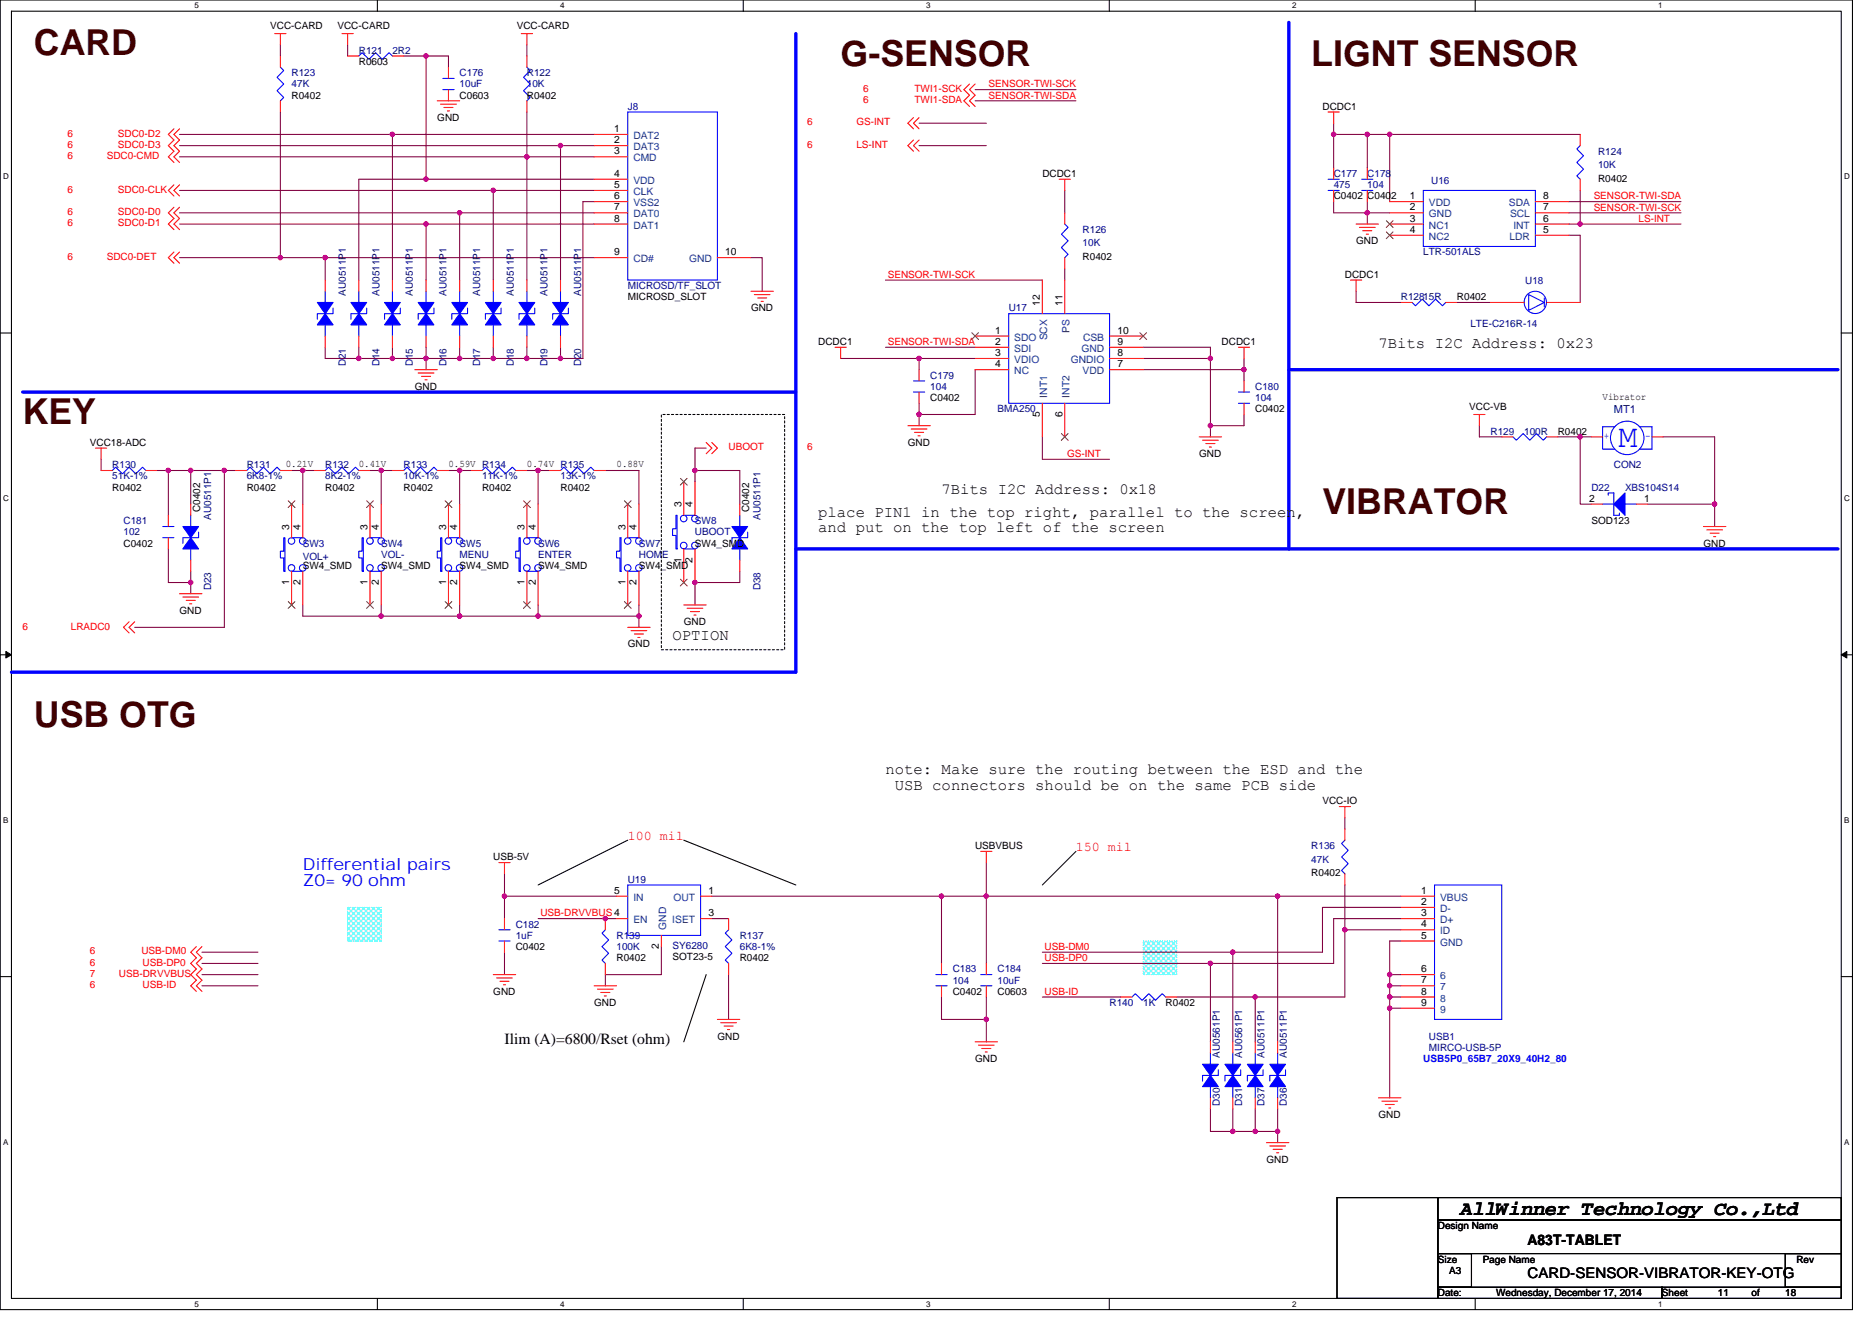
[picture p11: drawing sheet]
<svg xmlns="http://www.w3.org/2000/svg" width="297mm" height="210mm" viewBox="0 0 297 210" stroke-linecap="round" stroke-linejoin="round" font-family="sans-serif">
<path d="M0 0h293.9v207.9h-293.9zM1.8 1.8h290.4v204.3h-290.4z" fill="none" stroke="#000" stroke-width=".17"/>
<g fill="#fff">
<path d="M30.8 .2h.7v1.4h-.7z"/>
<path d="M30.8 206.3h.7v1.4h-.7z"/>
</g>
<path d="M59.9 0v1.8M59.9 206.1v1.8" fill="none" stroke="#000" stroke-width=".17"/>
<g fill="#fff">
<path d="M88.9 .2h.7v1.4h-.7z"/>
<path d="M88.9 206.3h.7v1.4h-.7z"/>
</g>
<path d="M117.9 0v1.8M117.9 206.1v1.8" fill="none" stroke="#000" stroke-width=".17"/>
<g fill="#fff">
<path d="M147 .2h.7v1.4h-.7z"/>
<path d="M147 206.3h.7v1.4h-.7z"/>
</g>
<path d="M176 0v1.8M176 206.1v1.8" fill="none" stroke="#000" stroke-width=".17"/>
<g fill="#fff">
<path d="M205 .2h.7v1.4h-.7z"/>
<path d="M205 206.3h.7v1.4h-.7z"/>
</g>
<path d="M234.1 0v1.8M234.1 206.1v1.8" fill="none" stroke="#000" stroke-width=".17"/>
<g fill="#fff">
<path d="M263.1 .2h.7v1.4h-.7z"/>
<path d="M263.1 206.3h.7v1.4h-.7z"/>
<path d="M.5 27.3h.9v1.4h-.9z"/>
<path d="M292.6 27.3h.9v1.4h-.9z"/>
<path d="M.5 78.4h.9v1.4h-.9z"/>
<path d="M292.6 78.4h.9v1.4h-.9z"/>
</g>
<path d="M0 52.9h1.8M292.2 52.9h1.7" fill="none" stroke="#000" stroke-width=".17"/>
<g fill="#fff">
<path d="M.5 129.5h.8v1.4h-.8z"/>
<path d="M292.6 129.5h.9v1.4h-.9z"/>
</g>
<path d="M0 103.9h1.8M292.2 103.9h1.7" fill="none" stroke="#000" stroke-width=".17"/>
<path d="M.9 103.4l.9 .5-.9 .5zM292.2 103.9l.8-.5v1z" fill="#000" stroke="#000" stroke-width=".16"/>
<g fill="#fff">
<path d="M.5 180.5h.8v1.4h-.8z"/>
<path d="M292.6 180.5h.9v1.4h-.9z"/>
</g>
<g fill="none" stroke="#000" stroke-width=".17">
<path d="M99.6 133.4l-14.2 7.1M108.5 133.4l17.8 7.1M170.7 135.1l-5.3 5.4M0 155h1.8M112.1 154.7l-3.6 10.7M292.2 155h1.7M212.2 190.1h16v16h-16zM228.2 190.1h64v3.5h-64zM228.2 193.6h64v5.4h-64zM228.2 199h5.3v5.3h-5.3zM283.3 199h8.9v5.3h-8.9zM228.2 204.3h35.5v1.8h-35.5z"/>
<path d="M263.7 204.3h28.5v1.8h-28.5z"/>
</g>
<path d="M126.3 5.3v101.4h-124.5M204.5 3.6v83.5M204.5 58.7h87.1M3.6 62.2h122.7M126.3 87.1h165.3" fill="none" stroke="#00f" stroke-width=".53"/>
<path d="M104.9 65.8h19.6v37.3h-19.6z" fill="none" stroke="#000" stroke-width=".17" stroke-dasharray=".3 .3"/>
<g fill="#0ff" stroke="#0ff" stroke-width=".17" stroke-dasharray="0 .3">
<path d="M55.2 144h5.3v5.4h-5.3z" fill-rule="evenodd"/>
<path d="M181.4 149.4h5.3v5.3h-5.3z" fill-rule="evenodd"/>
</g>
<g fill="none" stroke="#800040" stroke-width=".17">
<path d="M44.5 17.8v23.1M44.5 7.1v1.8M55.2 7.1v1.8M64 8.9h3.6M67.6 8.9v19.5M67.6 8.9h3.6v1.8M83.6 7.1v1.8M83.6 17.8v7.1M145.8 19.6h10.7M154.7 14.2h16M154.7 16h16M211.6 19.6v1.7"/>
<path d="M28.5 23.1h60.4v21.3M28.5 24.9h55.1M28.5 30.2h49.8M28.5 33.8h44.4v10.6M28.5 35.6h39.1v8.8M28.5 21.3h33.8v23.1M62.3 21.3h32M67.6 35.6h26.7M67.6 28.4h26.7M67.6 28.4h-10.7v16M72.9 33.8h21.4M78.3 30.2v14.2"/>
<path d="M78.3 30.2h16M83.6 24.9h10.7M83.6 24.9v19.5M88.9 23.1h5.4M94.3 32h-1.8v24.9h-3.6M145.8 23.1h10.7M168.9 30.2v3.6M211.6 21.3h5.4M211.6 32v1.8h5.4M211.6 21.3v5.4M217 33.8v1.8M217 32v1.8"/>
<path d="M217 21.3v5.4M217 33.8h3.5M217 21.3h3.5M220.5 21.3h30.2M220.5 21.3v10.7M249 32h17.7M249 33.8h17.7M249 35.6h1.7M249 37.3h1.7v10.7M250.7 35.6h16M250.7 30.2v5.4M28.5 40.9h16"/>
<path d="M44.5 40.9h7.1v3.5M51.6 40.9h42.7M51.6 55.1v1.8h5.3M56.9 56.9h5.4M56.9 55.1v1.8M62.3 55.1v1.8h5.3M67.6 56.9v1.8M67.6 56.9h5.3M67.6 55.1v1.8M72.9 56.9h5.4M72.9 55.1v1.8M78.3 56.9h5.3"/>
<path d="M78.3 55.1v1.8M83.6 56.9h5.3M83.6 55.1v1.8M88.9 55.1v1.8M119.2 40.9h1.7v5.3M133.4 56.9h12.4M140.5 44.5h24.9M140.5 55.1h14.2M145.8 56.9v1.8M145.8 56.9h8.9M154.7 58.7v7.1h-8.9M168.9 42.7v1.7"/>
<path d="M181.4 55.1h10.7v1.8M181.4 56.9h10.7M181.4 58.7h16M192.1 56.9v10.7M197.4 56.9v1.8M197.4 58.7v1.8M215.2 46.2v1.8h7.1M231.2 48h5.3M16 72.9v1.8M24.9 74.7h1.8M26.7 74.7v7.1M26.7 74.7h3.6"/>
<path d="M30.3 74.7v5.3M30.3 74.7h5.3M35.6 74.7v24.9h-14.2M35.6 74.7h1.8M46.3 74.7h1.7M48 74.7h1.8M48 74.7v5.3M58.7 74.7h1.8M60.5 74.7v5.3M60.5 74.7h1.8M71.2 74.7h1.7M72.9 74.7h1.8"/>
<path d="M72.9 74.7v5.3M83.6 74.7h1.8M85.4 74.7h1.8M85.4 74.7v5.3M96.1 74.7h5.3v5.3M110.3 74.7v1.8M110.3 74.7h7.1v5.3M112.1 71.1h-1.8v3.6M145.8 65.8v1.8M145.8 64v1.8M165.4 69.3v3.6h10.7M192.1 67.6v1.7"/>
<path d="M197.4 65.8v1.8h-5.3M234.7 67.6v1.7h3.6M247.2 69.3h3.5M250.7 69.3h1.8M250.7 69.3v10.7h1.8M263.9 69.3h8.2v10.7M26.7 87.1v5.4h3.6M30.3 92.5v1.7M30.3 90.7v1.8M48 96v1.8h12.5M60.5 97.8h12.4M60.5 96v1.8"/>
<path d="M72.9 97.8h12.5M72.9 96v1.8M85.4 97.8h16M85.4 96v1.8M101.4 96v1.8M101.4 97.8v1.8M117.4 90.7v1.8h-7.1v3.5M261.4 80h10.7v3.6M80 138.7v3.5h17.8M156.5 136.9v5.3M213.4 129.8v1.8M32 151.1h8.9"/>
<path d="M32 152.9h8.9M32 154.7h8.9M32 156.5h8.9M80 151.1v3.6M80 142.2v3.6M85.4 145.8h12.4M104.9 150.2v4.5h-8.8v1.8M112.9 145.8h2.7M112.9 142.2h36.5M115.6 154.7v7.1M149.4 142.2v10.7M149.4 158.2v3.6h7.1"/>
<path d="M149.4 142.2h7.1M156.5 142.2v10.7M156.5 158.2v3.6M156.5 142.2h46.2M165.4 152.9h26.7M165.4 151.1h30.2M165.4 158.2h12.4M186.7 158.2h12.5v7.2M192.1 152.9v12.5M195.6 151.1v14.3M202.7 142.2v23.2M202.7 142.2h19.6"/>
<path d="M213.4 147.6v10.6h-14.2M213.4 140.5v7.1M213.4 147.6h8.9M220.5 154.7h1.8M220.5 156.5h1.8M220.5 158.2h1.8M220.5 154.7v1.8M220.5 158.2v1.8M220.5 156.5v1.7M222.3 149.4h-1.8v5.3M222.3 145.8h-10.7v7.1h-19.5M222.3 144h-12.5v7.1h-14.2"/>
<path d="M156.5 161.8v3.6M192.1 176v3.6h3.5M195.6 176v3.6h3.6M199.2 176v3.6M199.2 179.6h3.5M202.7 179.6v1.8M202.7 176v3.6M220.5 160h1.8M220.5 160v14.2"/>
</g>
<g fill="#f0f" stroke="#f0f" stroke-width=".17">
<circle cx="145.8" cy="56.9" r=".35"/>
<circle cx="197.4" cy="58.7" r=".35"/>
<circle cx="192.1" cy="67.6" r=".35"/>
<circle cx="192.1" cy="56.9" r=".35"/>
<circle cx="145.8" cy="65.8" r=".35"/>
<circle cx="211.6" cy="21.3" r=".35"/>
<circle cx="216.9" cy="21.3" r=".35"/>
<circle cx="216.9" cy="33.8" r=".35"/>
<circle cx="250.7" cy="35.5" r=".35"/>
<circle cx="220.5" cy="21.3" r=".35"/>
<circle cx="272.1" cy="80" r=".35"/>
<circle cx="250.7" cy="69.3" r=".35"/>
<circle cx="60.5" cy="97.8" r=".35"/>
<circle cx="101.4" cy="97.8" r=".35"/>
<circle cx="85.4" cy="97.8" r=".35"/>
<circle cx="72.9" cy="97.8" r=".35"/>
<circle cx="35.6" cy="74.7" r=".35"/>
<circle cx="72.9" cy="74.7" r=".35"/>
<circle cx="85.4" cy="74.7" r=".35"/>
<circle cx="48" cy="74.7" r=".35"/>
<circle cx="60.5" cy="74.7" r=".35"/>
<circle cx="30.3" cy="74.7" r=".35"/>
<circle cx="26.7" cy="74.7" r=".35"/>
<circle cx="30.3" cy="92.4" r=".35"/>
<circle cx="149.4" cy="142.2" r=".35"/>
<circle cx="220.5" cy="154.7" r=".35"/>
<circle cx="220.5" cy="160" r=".35"/>
<circle cx="213.4" cy="147.6" r=".35"/>
<circle cx="156.5" cy="142.2" r=".35"/>
<circle cx="156.5" cy="161.8" r=".35"/>
<circle cx="199.2" cy="158.2" r=".35"/>
<circle cx="192.1" cy="152.9" r=".35"/>
<circle cx="195.6" cy="151.1" r=".35"/>
<circle cx="96" cy="145.8" r=".35"/>
<circle cx="220.5" cy="158.2" r=".35"/>
<circle cx="220.5" cy="156.5" r=".35"/>
<circle cx="80" cy="142.2" r=".35"/>
<circle cx="72.9" cy="33.8" r=".35"/>
<circle cx="67.6" cy="35.5" r=".35"/>
<circle cx="51.6" cy="40.9" r=".35"/>
<circle cx="62.3" cy="21.3" r=".35"/>
<circle cx="78.3" cy="30.2" r=".35"/>
<circle cx="67.6" cy="56.9" r=".35"/>
<circle cx="88.9" cy="56.9" r=".35"/>
<circle cx="88.9" cy="23.1" r=".35"/>
<circle cx="83.6" cy="24.9" r=".35"/>
<circle cx="83.6" cy="56.9" r=".35"/>
<circle cx="78.3" cy="56.9" r=".35"/>
<circle cx="72.9" cy="56.9" r=".35"/>
<circle cx="67.6" cy="8.9" r=".35"/>
<circle cx="67.6" cy="28.4" r=".35"/>
<circle cx="62.3" cy="56.9" r=".35"/>
<circle cx="44.5" cy="40.9" r=".35"/>
<circle cx="56.9" cy="56.9" r=".35"/>
<circle cx="202.7" cy="142.2" r=".35"/>
<circle cx="195.6" cy="179.6" r=".35"/>
<circle cx="199.2" cy="179.6" r=".35"/>
<circle cx="202.7" cy="179.6" r=".35"/>
<circle cx="110.3" cy="74.7" r=".35"/>
<circle cx="110.3" cy="92.4" r=".35"/>
</g>
<g fill="none" stroke="#f00" stroke-width=".17">
<path d="M43.6 5.3h1.8M44.5 5.3v1.8M44.5 8.9v1.8M44.5 16v1.8M54.3 5.3h1.7M55.2 5.3v1.8M55.2 8.9h1.7M62.3 8.9h1.7M69.4 16h3.5M69.9 16.5h2.5M70.4 17.1h1.5M71 17.6h.3"/>
<path d="M71.2 14.2v1.8M71.2 10.7v1.7M82.7 5.3h1.8M83.6 5.3v1.8M83.6 8.9v1.8M83.6 16v1.8M144.9 18.7l-.8 .9 .8 .8M145.8 18.7l-.9 .9 .9 .8M153.8 13.3l-.9 .9 .9 .9-.9 .9 .9 .9M154.7 13.3l-.9 .9 .9 .9-.9 .9 .9 .9M210.7 17.8h1.8M211.6 17.8v1.8"/>
<path d="M27.6 20.4l-.9 .9 .9 .9-.9 .9 .9 .9-.9 .9 .9 .9M27.6 29.3l-.9 .9 .9 .9M27.6 32.9l-.9 .9 .9 .9-.9 .9 .9 .8M28.5 20.4l-.9 .9 .9 .9-.9 .9 .9 .9-.9 .9 .9 .9M28.5 29.3l-.9 .9 .9 .9M28.5 32.9l-.9 .9 .9 .9-.9 .9 .9 .8M94.3 23.1h5.3M94.3 24.9h5.3M94.3 28.4h5.3M94.3 30.2h5.3M94.3 32h5.3M94.3 33.8h5.3"/>
<path d="M94.3 35.6h5.3M94.3 21.3h5.3M144.9 22.2l-.8 .9 .8 .9M145.8 22.2l-.9 .9 .9 .9M168.1 28.4h1.7M168.9 28.4v1.8M168.9 33.8v1.8M211.6 30.2v1.8M211.6 26.7v1.7M215.2 35.6h3.5M215.7 36.1h2.5M216.2 36.6h1.5"/>
<path d="M216.8 37.2h.3M217 30.2v1.8M217 26.7v1.7M220.5 35.6h5.3M220.5 37.3h5.3M220.5 33.8h5.3M220.5 32h5.3M243.6 33.8h5.4M243.6 32h5.4M243.6 35.6h5.4M243.6 37.3h5.4M250.7 28.4v1.8"/>
<path d="M250.7 21.3v1.8M27.6 40l-.9 .9 .9 .9M28.5 40l-.9 .9 .9 .9M51.6 44.4v1.8M51.6 53.3v1.8M56.9 44.4v1.8M56.9 53.3v1.8M62.3 44.4v1.8M62.3 53.3v1.8M65.8 58.7h3.6M66.4 59.2h2.5M66.9 59.7h1.4"/>
<path d="M67.6 44.4v1.8M67.6 53.3v1.8M72.9 44.4v1.8M72.9 53.3v1.8M78.3 44.4v1.8M78.3 53.3v1.8M83.6 44.4v1.8M83.6 53.3v1.8M88.9 44.4v1.8M88.9 53.3v1.8M94.3 40.9h5.3M113.8 40.9h5.4"/>
<path d="M119.2 46.2h3.5M119.7 46.8h2.5M120.2 47.3h1.5M120.8 47.8h.3M132.5 55.1h1.8M133.4 55.1v1.8M145.8 58.7v1.8M154.7 53.3h5.4M154.7 55.1h5.4M154.7 56.9h5.4M154.7 58.7h5.4M165.4 44.4v5.4"/>
<path d="M168.9 44.4v5.4M168.9 40.9v1.8M176.1 58.7h5.3M176.1 56.9h5.3M176.1 55.1h5.3M176.1 53.3h5.3M196.5 55.1h1.8M197.4 55.1v1.8M214.3 44.4h1.8M215.2 44.4v1.8M222.3 48h1.8M229.4 48h1.8"/>
<path d="M236.5 48h5.3M245.4 48h5.3M15.2 71.1h1.7M16 71.1v1.8M16 74.7h1.8M23.2 74.7h1.7M37.4 74.7h1.8M44.5 74.7h1.8M49.8 74.7h1.8M56.9 74.7h1.8M62.3 74.7h1.7M67.4 60.3h.4"/>
<path d="M69.4 74.7h1.8M74.7 74.7h1.8M81.8 74.7h1.8M87.2 74.7h1.7M94.3 74.7h1.8M108.5 76.5v5.3M110.3 76.5v5.3M112.1 70.2l.8 .9-.8 .9M112.9 70.2l.9 .9-.9 .9M144.1 67.6h3.5M144.6 68.1h2.5M145.1 68.6h1.5"/>
<path d="M145.7 69.2h.3M145.8 62.2v1.8M165.4 64v5.3M168.9 64v5.3M190.3 69.3h3.5M190.8 69.9h2.5M191.3 70.4h1.5M191.9 71h.3M197.4 64v1.8M197.4 60.5v1.7M233.8 65.8h1.8M234.7 65.8v1.8"/>
<path d="M238.3 69.3h1.8M245.4 69.3h1.8M252.5 69.3h1.8M262.1 69.3h1.8M20.5 98.7l-.9 .9 .9 .9M21.4 98.7l-.9 .9 .9 .9M26.7 85.3v1.8M26.7 81.8v1.8M28.5 94.2h3.5M29 94.8h2.5M29.5 95.3h1.5M30.1 95.8h.3"/>
<path d="M30.3 80v1.8M30.3 88.9v1.8M46.3 90.7v5.3M46.3 80v5.3M48 80v5.3M48 90.7v5.3M58.7 90.7v5.3M58.7 80v5.3M60.5 80v5.3M60.5 90.7v5.3M71.2 90.7v5.3M71.2 80v5.3"/>
<path d="M72.9 80v5.3M72.9 90.7v5.3M83.6 90.7v5.3M83.6 80v5.3M85.4 80v5.3M85.4 90.7v5.3M99.6 99.6h3.6M99.6 90.7v5.3M99.6 80v5.3M101.4 80v5.3M101.4 90.7v5.3M108.5 96h3.6"/>
<path d="M108.5 87.1v5.4M109 96.5h2.5M109.6 97.1h1.4M110.1 97.6h.3M110.3 87.1v5.4M117.4 80v1.8M117.4 88.9v1.8M252.5 80h1.8M259.6 80h1.8M270.3 83.6h3.6M270.8 84.1h2.5M271.4 84.6h1.4"/>
<path d="M271.9 85.2h.3M100.1 100.1h2.5M100.7 100.6h1.4M101.2 101.2h.4M79.2 136.9h1.7M80 136.9v1.8M155.6 135.1h1.8M156.5 135.1v1.8M212.5 128h1.8M213.4 128v1.8M213.4 138.7v1.8M213.4 131.6v1.7"/>
<path d="M31.2 150.2l-.9 .9 .9 .9-.9 .9 .9 .9-.9 .9 .9 .9-.9 .9 .9 .9M32 150.2l-.8 .9 .8 .9-.8 .9 .8 .9-.8 .9 .8 .9-.8 .9 .8 .9M78.3 154.7h3.5M78.8 155.2h2.5M79.3 155.7h1.5M79.9 156.3h.3M80 149.4v1.7M80 145.8v1.8M94.3 156.5h3.5M94.8 157h2.5M95.3 157.5h1.5M95.9 158.1h.3"/>
<path d="M96.1 152.9v1.8M96.1 145.8v1.8M97.8 145.8h1.8M97.8 142.2h1.8M104.9 148.5v1.7M111.2 145.8h1.7M111.2 142.2h1.7M115.6 152.9v1.8M115.6 145.8v1.8M149.4 156.5v1.7M149.4 152.9v1.8M156.5 156.5v1.7"/>
<path d="M156.5 152.9v1.8M177.8 158.2h1.8M185 158.2h1.7M222.3 142.2h5.3M222.3 144h5.3M222.3 145.8h5.3M222.3 147.6h5.3M222.3 149.4h5.3M222.3 154.7h5.3M222.3 156.5h5.3M222.3 158.2h5.3M113.8 161.8h3.6"/>
<path d="M114.4 162.3h2.5M114.9 162.9h1.4M115.4 163.4h.4M154.7 165.4h3.6M155.3 165.9h2.5M155.8 166.4h1.4M156.3 167h.4M192.1 165.4v1.7M192.1 174.2v1.8M195.6 165.4v1.7M195.6 174.2v1.8M199.2 165.4v1.7"/>
<path d="M199.2 174.2v1.8M202.7 165.4v1.7M202.7 174.2v1.8M218.7 174.2h3.6M219.3 174.8h2.5M219.8 175.3h1.4M220.3 175.9h.4M222.3 160h5.3M201 181.4h3.5M201.5 181.9h2.5M202 182.4h1.5M202.6 183h.3"/>
</g>
<g fill="none" stroke="#00f" stroke-width=".17">
<path d="M44.5 10.7l.5 .5-1 1.1 1 1-1 1.1 1 1.1-.5 .5M56.9 8.9l.6-.5 1 1 1.1-1 1.1 1 1-1 .6 .5M70.3 14.2h1.7M70.3 12.4h1.7M83.6 10.7l.5 .5-1 1.1 1 1-1 1.1 1 1.1-.5 .5M99.6 17.8h14.2v26.6h-14.2zM168.9 35.6l.6 .5-1.1 1.1 1.1 1-1.1 1.1 1.1 1.1-.6 .5M210.7 30.2h1.8M210.7 28.4h1.8M216.1 30.2h1.7M216.1 28.4h1.7M225.8 30.2h17.8v8.9h-17.8z"/>
<path d="M250.7 23.1l-.5 .5 1.1 1.1-1.1 1.1 1.1 1-1.1 1.1 .5 .5M51.6 46.2v1.8M51.6 51.6v1.7M52.8 48.9v.9h-2.4v.9M56.9 46.2v1.8M56.9 51.6v1.7M58.2 48.9v.9h-2.5v.9M62.3 46.2v1.8M62.3 51.6v1.7M63.5 48.9v.9h-2.5v.9M67.6 46.2v1.8M67.6 51.6v1.7"/>
<path d="M68.9 48.9v.9h-2.5v.9M72.9 46.2v1.8M72.9 51.6v1.7M74.2 48.9v.9h-2.5v.9M78.3 46.2v1.8M78.3 51.6v1.7M79.5 48.9v.9h-2.5v.9M83.6 46.2v1.8M83.6 51.6v1.7M84.9 48.9v.9h-2.5v.9M88.9 46.2v1.8M88.9 51.6v1.7"/>
<path d="M90.2 48.9v.9h-2.5v.9M160.1 49.8h16v14.2h-16zM224.1 48l.5 .5 1.1-1 1 1 1.1-1 1.1 1 .5-.5M242.6 46.8l2.4 1.2-2.4 1.3zM245 47.3v1.4M17.8 74.7l.5-.6 1.1 1.1 1.1-1.1 1 1.1 1.1-1.1 .6 .6M39.2 74.7l.5-.6 1.1 1.1 1-1.1 1.1 1.1 1.1-1.1 .5 .6M51.6 74.7l.5-.6 1.1 1.1 1.1-1.1 1 1.1 1.1-1.1 .5 .6M64 74.7l.6-.6 1.1 1.1 1-1.1 1.1 1.1 1.1-1.1 .5 .6M76.5 74.7l.5-.6 1.1 1.1 1.1-1.1 1 1.1 1.1-1.1 .5 .6M88.9 74.7l.6-.6 1 1.1 1.1-1.1 1.1 1.1 1-1.1 .6 .6M144.9 62.2h1.8"/>
<path d="M144.9 60.5h1.8M196.5 64h1.8M196.5 62.2h1.8M240.1 69.3l.5 .6 1.1-1.1 1 1.1 1.1-1.1 1.1 1.1 .5-.6M255.2 78.6v-.4h.9v3.6h.9v-.4M256.2 67.7h-1.9v3.6h1.9M260.2 67.7h1.9v3.6h-1.9M25.8 85.3h1.8M25.8 83.6h1.8M30.3 81.8v1.8M30.3 87.1v1.8M31.5 84.5v.8h-2.5v.9"/>
<path d="M45 85.3h.2v5.4h-.2v-2.2h-.5v-1h.5zM46.3 90.7h1.7M46.3 85.3h1.7M57.5 85.3h.2v5.4h-.2v-2.2h-.6v-1h.6zM58.7 90.7h1.8M58.7 85.3h1.8M69.9 85.3h.2v5.4h-.2v-2.2h-.5v-1h.5zM71.2 90.7h1.7M71.2 85.3h1.7M82.4 85.3h.1v5.4h-.1v-2.2h-.6v-1h.6zM83.6 90.7h1.8M83.6 85.3h1.8"/>
<path d="M98.4 85.3h.1v5.4h-.1v-2.2h-.6v-1h.6zM99.6 90.7h1.8M99.6 85.3h1.8M107.2 81.8h.2v5.3h-.2v-2.1h-.5v-1.1h.5zM108.5 87.1h1.8M108.5 81.8h1.8M117.4 81.8v1.8M117.4 87.1v1.8M118.6 84.5v.8h-2.5v.9M254.3 80h1.8M257.8 80h1.8M213.4 133.3l-.5 .6 1 1.1-1 1 1 1.1-1 1.1 .5 .5"/>
<path d="M79.2 149.4h1.7M79.2 147.6h1.7M96.1 147.6l-.6 .5 1.1 1.1-1.1 1 1.1 1.1-1.1 1.1 .6 .5M99.6 140.5h11.6v8h-11.6zM115.6 147.6l-.5 .5 1 1.1-1 1 1 1.1-1 1.1 .5 .5M148.5 156.5h1.8M148.5 154.7h1.8M155.6 156.5h1.8M155.6 154.7h1.8M179.6 158.2l.5-.5 1.1 1.1 1.1-1.1 1 1.1 1.1-1.1 .6 .5M227.6 140.5h10.7v21.3h-10.7zM192.1 167.1v1.8"/>
<path d="M192.1 172.5v1.7M193.3 169.8v.9h-2.5v.9M195.6 167.1v1.8M195.6 172.5v1.7M196.9 169.8v.9h-2.5v.9M199.2 167.1v1.8M199.2 172.5v1.7M200.4 169.8v.9h-2.5v.9M202.7 167.1v1.8M202.7 172.5v1.7M204 169.8v.9h-2.5v.9"/>
<circle cx="243.6" cy="48" r="1.77"/>
<circle cx="258.2" cy="69.5" r="2.66"/>
<circle cx="46.3" cy="90.1" r=".52"/>
<circle cx="46.3" cy="85.9" r=".52"/>
<circle cx="48" cy="90.1" r=".52"/>
<circle cx="48" cy="85.9" r=".52"/>
<circle cx="58.7" cy="85.9" r=".52"/>
<circle cx="58.7" cy="90.1" r=".52"/>
<circle cx="60.5" cy="90.1" r=".52"/>
<circle cx="60.5" cy="85.9" r=".52"/>
<circle cx="71.1" cy="90.1" r=".52"/>
<circle cx="71.1" cy="85.9" r=".52"/>
<circle cx="72.9" cy="90.1" r=".52"/>
<circle cx="72.9" cy="85.9" r=".52"/>
<circle cx="83.6" cy="85.9" r=".52"/>
<circle cx="83.6" cy="90.1" r=".52"/>
<circle cx="85.4" cy="85.9" r=".52"/>
<circle cx="85.4" cy="90.1" r=".52"/>
<circle cx="99.6" cy="85.9" r=".52"/>
<circle cx="99.6" cy="90.1" r=".52"/>
<circle cx="101.4" cy="85.9" r=".52"/>
<circle cx="101.4" cy="90.1" r=".52"/>
<circle cx="108.5" cy="86.6" r=".52"/>
<circle cx="108.5" cy="82.3" r=".52"/>
<circle cx="110.3" cy="86.6" r=".52"/>
<circle cx="110.3" cy="82.3" r=".52"/>
</g>
<g fill="#00f" stroke="#00f" stroke-width=".17">
<path d="M87.7 48h2.5l-1.3 1.8z" fill-rule="evenodd"/>
<path d="M88.9 49.8l1.3 1.8h-2.5z" fill-rule="evenodd"/>
<path d="M50.4 48h2.4l-1.2 1.8z" fill-rule="evenodd"/>
<path d="M51.6 49.8l1.2 1.8h-2.4z" fill-rule="evenodd"/>
<path d="M201.5 168.9h2.5l-1.3 1.8z" fill-rule="evenodd"/>
<path d="M202.7 170.7l1.3 1.8h-2.5z" fill-rule="evenodd"/>
<path d="M77 48h2.5l-1.2 1.8z" fill-rule="evenodd"/>
<path d="M78.3 49.8l1.2 1.8h-2.5z" fill-rule="evenodd"/>
<path d="M116.1 83.6h2.5l-1.2 1.7z" fill-rule="evenodd"/>
<path d="M117.4 85.3l1.2 1.8h-2.5z" fill-rule="evenodd"/>
<path d="M71.7 48h2.5l-1.3 1.8z" fill-rule="evenodd"/>
<path d="M72.9 49.8l1.3 1.8h-2.5z" fill-rule="evenodd"/>
<path d="M82.4 48h2.5l-1.3 1.8z" fill-rule="evenodd"/>
<path d="M83.6 49.8l1.3 1.8h-2.5z" fill-rule="evenodd"/>
<path d="M190.8 168.9h2.5l-1.2 1.8z" fill-rule="evenodd"/>
<path d="M192.1 170.7l1.2 1.8h-2.5z" fill-rule="evenodd"/>
<path d="M66.4 48h2.5l-1.3 1.8z" fill-rule="evenodd"/>
<path d="M67.6 49.8l1.3 1.8h-2.5z" fill-rule="evenodd"/>
<path d="M194.4 168.9h2.5l-1.3 1.8z" fill-rule="evenodd"/>
<path d="M195.6 170.7l1.3 1.8h-2.5z" fill-rule="evenodd"/>
<path d="M61 48h2.5l-1.2 1.8z" fill-rule="evenodd"/>
<path d="M62.3 49.8l1.2 1.8h-2.5z" fill-rule="evenodd"/>
<path d="M197.9 168.9h2.5l-1.2 1.8z" fill-rule="evenodd"/>
<path d="M199.2 170.7l1.2 1.8h-2.5z" fill-rule="evenodd"/>
<path d="M257.8 78.2v3.6l-1.7-1.8z" fill-rule="evenodd"/>
<path d="M55.7 48h2.5l-1.3 1.8z" fill-rule="evenodd"/>
<path d="M56.9 49.8l1.3 1.8h-2.5z" fill-rule="evenodd"/>
<path d="M29 83.6h2.5l-1.2 1.7z" fill-rule="evenodd"/>
<path d="M30.3 85.3l1.2 1.8h-2.5z" fill-rule="evenodd"/>
</g>
<g fill="none" stroke="#804000" stroke-width=".16">
<path d="M220 35l1.1 1.1M220 36.8l1.1 1.1M221 35l-1 1.1M221 36.8l-1 1.1M154.2 52.8l1.1 1.1M155.3 52.8l-1.1 1.1M180.9 52.8l1 1.1M181.9 52.8l-1.1 1.1M45.7 79.5l1.1 1.1M46.8 79.5l-1.1 1.1M58.2 79.5l1.1 1.1M59.2 79.5l-1 1.1"/>
<path d="M70.6 79.5l1.1 1.1M71.7 79.5l-1.1 1.1M83.1 79.5l1.1 1.1M84.1 79.5l-1 1.1M99.1 79.5l1.1 1.1M100.1 79.5l-1 1.1M108 75.9l1 1.1M109 75.9l-1.1 1.1M168.4 68.8l1.1 1.1M169.5 68.8l-1.1 1.1M45.7 95.5l1.1 1.1M46.8 95.5l-1.1 1.1"/>
<path d="M58.2 95.5l1.1 1.1M59.2 95.5l-1 1.1M70.6 95.5l1.1 1.1M71.7 95.5l-1.1 1.1M83.1 95.5l1.1 1.1M84.1 95.5l-1 1.1M99.1 95.5l1.1 1.1M100.1 95.5l-1 1.1M108 91.9l1 1.1M109 91.9l-1.1 1.1"/>
</g>
<g font-size="5.7" fill="#400000">
<text x="5.4" y="8.7">CARD</text>
<text x="133.4" y="10.5">G-SENSOR</text>
<text x="208.1" y="10.5">LIGNT SENSOR</text>
<text x="3.6" y="67.4">KEY</text>
<text x="209.8" y="81.6">VIBRATOR</text>
<text x="5.4" y="115.4">USB OTG</text>
</g>
<text font-size="5.1" fill="#00f" x="256.8" y="71">M</text>
<text font-size="3.2" x="231.7" y="192.8">AllWinner Technology Co.,Ltd</text>
<g font-size="2.6" fill="#00f">
<text x="48" y="138">Differential pairs</text>
<text x="48" y="140.7">Z0= 90 ohm</text>
</g>
<g font-size="2.5">
<text x="218.7" y="55.3">7Bits I2C Address: 0x23</text>
<text x="129.8" y="82">place PIN1 in the top right, parallel to the screen,</text>
<text x="149.4" y="78.4">7Bits I2C Address: 0x18</text>
<text x="129.8" y="84.5">and put on the top left of the screen</text>
<text x="106.7" y="101.5">OPTION</text>
<text x="140.5" y="122.9">note: Make sure the routing between the ESD and the</text>
<text x="142" y="125.3">USB connectors should be on the same PCB side</text>
<text x="80" y="165.8">Ilim (A)=6800/Rset (ohm)</text>
</g>
<g font-size="2.3">
<text x="242.4" y="197.5">A83T-TABLET</text>
<text x="242.4" y="202.8">CARD-SENSOR-VIBRATOR-KEY-OTG</text>
</g>
<g font-size="2.1" fill="#f00">
<text x="99.6" y="133.3">100 mil</text>
<text x="170.7" y="135">150 mil</text>
</g>
<text font-size="1.8" fill="#000080" x="256.1" y="65.6">MT1</text>
<g font-size="1.6">
<text x="42.9" y="4.6">VCC-CARD</text>
<text x="53.5" y="4.6">VCC-CARD</text>
<text x="82" y="4.6">VCC-CARD</text>
<text x="56.9" y="10.3">R0603</text>
<text x="46.3" y="15.6">R0402</text>
<text x="72.9" y="15.6">C0603</text>
<text x="83.6" y="15.6">R0402</text>
<text x="209.8" y="17.4">DCDC1</text>
<text x="69.4" y="19.2">GND</text>
<text x="97.5" y="22.7">2</text>
<text x="97.5" y="21">1</text>
<text x="97.5" y="24.5">3</text>
<text x="97.5" y="28.1">4</text>
<text x="97.5" y="29.8">5</text>
<text x="165.4" y="28.1">DCDC1</text>
<text x="253.6" y="28.8">R0402</text>
<text x="97.5" y="31.6">6</text>
<text x="97.5" y="33.4">7</text>
<text x="97.5" y="35.2">8</text>
<text x="211.6" y="31.6">C0402 C0402</text>
<text x="223.7" y="35.2">3</text>
<text x="223.7" y="33.4">2</text>
<text x="223.7" y="31.6">1</text>
<text x="244.9" y="35.2">6</text>
<text x="244.9" y="33.4">7</text>
<text x="244.9" y="31.6">8</text>
<text x="97.5" y="40.5">9</text>
<text x="115.1" y="40.5">10</text>
<text x="171.8" y="41.3">R0402</text>
<text x="215.2" y="38.8">GND</text>
<text x="223.7" y="37">4</text>
<text x="244.9" y="37">5</text>
<text x="99.6" y="47.6">MICROSD_SLOT</text>
<text x="213.4" y="44.1">DCDC1</text>
<text x="231.2" y="47.6">R0402</text>
<text x="119.2" y="49.4">GND</text>
<text x="157.9" y="53">1</text>
<text x="165" y="48.5" transform="rotate(-90 165 48.5)">12</text>
<text x="168.6" y="48.5" transform="rotate(-90 168.6 48.5)">11</text>
<text x="177.3" y="53">10</text>
<text x="129.8" y="54.8">DCDC1</text>
<text x="157.9" y="54.7">2</text>
<text x="157.9" y="56.5">3</text>
<text x="157.9" y="58.3">4</text>
<text x="177.3" y="54.7">9</text>
<text x="177.3" y="56.5">8</text>
<text x="177.3" y="58.3">7</text>
<text x="193.8" y="54.8">DCDC1</text>
<text x="65.8" y="61.9">GND</text>
<text x="147.6" y="63.6">C0402</text>
<text x="199.2" y="65.4">C0402</text>
<text x="233.1" y="65.1">VCC-VB</text>
<text x="254.3" y="63.5">Vibrator</text>
<text x="14.3" y="70.8">VCC18-ADC</text>
<text x="144.1" y="70.8">GND</text>
<text x="165" y="66.2" transform="rotate(-90 165 66.2)">5</text>
<text x="168.6" y="66.2" transform="rotate(-90 168.6 66.2)">6</text>
<text x="247.2" y="69">R0402</text>
<text x="17.8" y="77.9">R0402</text>
<text x="39.2" y="77.9">R0402</text>
<text x="45.4" y="74.1">0.21V</text>
<text x="51.6" y="77.9">R0402</text>
<text x="56.9" y="74.1">0.41V</text>
<text x="64" y="77.9">R0402</text>
<text x="71.2" y="74.1">0.59V R134</text>
<text x="76.5" y="77.9">R0402</text>
<text x="83.6" y="74.1">0.74V R135</text>
<text x="88.9" y="77.9">R0402</text>
<text x="97.8" y="74.1">0.88V</text>
<text x="190.3" y="72.5">GND</text>
<text x="31.7" y="81.3" transform="rotate(-90 31.7 81.3)">C0402</text>
<text x="108.1" y="80.5" transform="rotate(-90 108.1 80.5)">3</text>
<text x="109.9" y="80.5" transform="rotate(-90 109.9 80.5)">4</text>
<text x="118.9" y="81.3" transform="rotate(-90 118.9 81.3)">C0402</text>
<text x="252.2" y="79.6">2</text>
<text x="252.5" y="83.2">SOD123</text>
<text x="260.9" y="79.6">1</text>
<text x="19.6" y="86.8">C0402</text>
<text x="45.9" y="84.1" transform="rotate(-90 45.9 84.1)">3</text>
<text x="47.7" y="84.1" transform="rotate(-90 47.7 84.1)">4</text>
<text x="58.3" y="84.1" transform="rotate(-90 58.3 84.1)">3</text>
<text x="60.1" y="84.1" transform="rotate(-90 60.1 84.1)">4</text>
<text x="70.8" y="84.1" transform="rotate(-90 70.8 84.1)">3</text>
<text x="72.6" y="84.1" transform="rotate(-90 72.6 84.1)">4</text>
<text x="83.2" y="84.1" transform="rotate(-90 83.2 84.1)">3</text>
<text x="85" y="84.1" transform="rotate(-90 85 84.1)">4</text>
<text x="99.2" y="84.1" transform="rotate(-90 99.2 84.1)">3</text>
<text x="101" y="84.1" transform="rotate(-90 101 84.1)">4</text>
<text x="108.1" y="89.3" transform="rotate(-90 108.1 89.3)">1</text>
<text x="109.9" y="89.3" transform="rotate(-90 109.9 89.3)">2</text>
<text x="110.3" y="86.8">SW4_SMD</text>
<text x="270.3" y="86.8">GND</text>
<text x="45.9" y="92.8" transform="rotate(-90 45.9 92.8)">1</text>
<text x="47.7" y="92.8" transform="rotate(-90 47.7 92.8)">2</text>
<text x="48" y="90.3">SW4_SMD</text>
<text x="58.3" y="92.8" transform="rotate(-90 58.3 92.8)">1</text>
<text x="60.1" y="92.8" transform="rotate(-90 60.1 92.8)">2</text>
<text x="60.5" y="90.3">SW4_SMD</text>
<text x="70.8" y="92.8" transform="rotate(-90 70.8 92.8)">1</text>
<text x="72.6" y="92.8" transform="rotate(-90 72.6 92.8)">2</text>
<text x="72.9" y="90.3">SW4_SMD</text>
<text x="83.2" y="92.8" transform="rotate(-90 83.2 92.8)">1</text>
<text x="85" y="92.8" transform="rotate(-90 85 92.8)">2</text>
<text x="85.4" y="90.3">SW4_SMD</text>
<text x="99.2" y="92.8" transform="rotate(-90 99.2 92.8)">1</text>
<text x="101" y="92.8" transform="rotate(-90 101 92.8)">2</text>
<text x="101.4" y="90.3">SW4_SMD</text>
<text x="28.5" y="97.4">GND</text>
<text x="108.5" y="99.2">GND</text>
<text x="99.6" y="102.8">GND</text>
<text x="209.8" y="127.7">VCC-IO</text>
<text x="78.3" y="136.5">USB-5V</text>
<text x="154.7" y="134.8">USBVBUS</text>
<text x="97.5" y="141.9">5</text>
<text x="112.4" y="141.9">1</text>
<text x="208.1" y="139">R0402</text>
<text x="225.5" y="141.9">1</text>
<text x="225.5" y="143.6">2</text>
<text x="112.4" y="145.4">3</text>
<text x="225.5" y="145.4">3</text>
<text x="225.5" y="147.2">4</text>
<text x="225.5" y="149">5</text>
<text x="81.8" y="150.8">C0402</text>
<text x="97.8" y="152.5">R0402</text>
<text x="104.6" y="150.6" transform="rotate(-90 104.6 150.6)">2</text>
<text x="106.7" y="152.4">SOT23-5</text>
<text x="117.4" y="152.5">R0402</text>
<text x="225.5" y="154.3">6</text>
<text x="78.3" y="157.9">GND</text>
<text x="94.3" y="159.7">GND</text>
<text x="151.2" y="157.9">C0402</text>
<text x="158.3" y="157.9">C0603</text>
<text x="185" y="159.7">R0402</text>
<text x="225.5" y="156.1">7</text>
<text x="225.5" y="157.9">8</text>
<text x="225.5" y="159.6">9</text>
<text x="113.8" y="165">GND</text>
<text x="154.7" y="168.6">GND</text>
<text x="218.7" y="177.4">GND</text>
<text x="201" y="184.6">GND</text>
<text x="228.2" y="195.1">Design Name</text>
<text x="228.2" y="200.4">Size</text>
<text x="229.9" y="202.2">A3</text>
<text x="235.3" y="200.4">Page Name</text>
<text x="285" y="200.4">Rev</text>
<text x="228.2" y="205.7">Date:</text>
<text x="237.4" y="205.7">Wednesday, December 17, 2014</text>
<text x="263.7" y="205.7">Sheet</text>
<text x="272.6" y="205.7">11</text>
<text x="277.9" y="205.7">of</text>
<text x="283.3" y="205.7">18</text>
</g>
<g font-size="1.6" fill="#000080">
<text x="56.9" y="8.5">R121</text>
<text x="62.3" y="8.5">2R2</text>
<text x="46.3" y="12.1">R123</text>
<text x="46.3" y="13.9">47K</text>
<text x="72.9" y="12.1">C176</text>
<text x="72.9" y="13.9">10uF</text>
<text x="83.6" y="12.1">R122</text>
<text x="83.6" y="13.9">10K</text>
<text x="99.6" y="17.4">J8</text>
<text x="211.6" y="28.1">C177</text>
<text x="211.6" y="29.9">475</text>
<text x="217" y="28.1">C178</text>
<text x="217" y="29.9">104</text>
<text x="227.1" y="29.1">U16</text>
<text x="253.6" y="24.5">R124</text>
<text x="253.6" y="26.7">10K</text>
<text x="171.8" y="37">R126</text>
<text x="171.8" y="39.1">10K</text>
<text x="225.8" y="40.5">LTR-501ALS</text>
<text x="54.9" y="46.9" transform="rotate(-90 54.9 46.9)">AU0511P1</text>
<text x="60.2" y="46.9" transform="rotate(-90 60.2 46.9)">AU0511P1</text>
<text x="65.5" y="46.9" transform="rotate(-90 65.5 46.9)">AU0511P1</text>
<text x="70.9" y="46.9" transform="rotate(-90 70.9 46.9)">AU0511P1</text>
<text x="76.2" y="46.9" transform="rotate(-90 76.2 46.9)">AU0511P1</text>
<text x="81.5" y="46.9" transform="rotate(-90 81.5 46.9)">AU0511P1</text>
<text x="86.9" y="46.9" transform="rotate(-90 86.9 46.9)">AU0511P1</text>
<text x="92.2" y="46.9" transform="rotate(-90 92.2 46.9)">AU0511P1</text>
<text x="99.6" y="45.9">MICROSD/TF_SLOT</text>
<text x="222.3" y="47.6">R12815R</text>
<text x="242" y="45.1">U18</text>
<text x="160.1" y="49.4">U17</text>
<text x="233.3" y="51.9">LTE-C216R-14</text>
<text x="54.9" y="58.1" transform="rotate(-90 54.9 58.1)">D21</text>
<text x="60.2" y="58.1" transform="rotate(-90 60.2 58.1)">D14</text>
<text x="65.5" y="58.1" transform="rotate(-90 65.5 58.1)">D15</text>
<text x="70.9" y="58.1" transform="rotate(-90 70.9 58.1)">D16</text>
<text x="76.2" y="58.1" transform="rotate(-90 76.2 58.1)">D17</text>
<text x="81.5" y="58.1" transform="rotate(-90 81.5 58.1)">D18</text>
<text x="86.9" y="58.1" transform="rotate(-90 86.9 58.1)">D19</text>
<text x="92.2" y="58.1" transform="rotate(-90 92.2 58.1)">D20</text>
<text x="147.6" y="60.1">C179</text>
<text x="147.6" y="61.9">104</text>
<text x="158.3" y="65.4">BMA250</text>
<text x="199.2" y="61.9">C180</text>
<text x="199.2" y="63.6">104</text>
<text x="236.5" y="69">R129</text>
<text x="241.8" y="69">100R</text>
<text x="17.8" y="74.3">R130</text>
<text x="17.8" y="76.1">51K-1%</text>
<text x="39.2" y="74.3">R131</text>
<text x="39.2" y="76.1">6K8-1%</text>
<text x="51.6" y="74.3">R132</text>
<text x="51.6" y="76.1">8K2-1%</text>
<text x="64" y="74.3">R133</text>
<text x="64" y="76.1">10K-1%</text>
<text x="76.5" y="76.1">11K-1%</text>
<text x="88.9" y="76.1">13K-1%</text>
<text x="252.5" y="77.9">D22</text>
<text x="256.1" y="74.3">CON2</text>
<text x="257.8" y="77.9">XBS104S14</text>
<text x="19.6" y="83.2">C181</text>
<text x="33.5" y="82.5" transform="rotate(-90 33.5 82.5)">AU0511P1</text>
<text x="110.3" y="83.2">SW8</text>
<text x="120.6" y="82.5" transform="rotate(-90 120.6 82.5)">AU0511P1</text>
<text x="19.6" y="85">102</text>
<text x="48" y="86.8">SW3</text>
<text x="48" y="88.9">VOL+</text>
<text x="60.5" y="86.8">SW4</text>
<text x="60.5" y="88.5">VOL-</text>
<text x="72.9" y="86.8">SW5</text>
<text x="72.9" y="88.5">MENU</text>
<text x="85.4" y="86.8">SW6</text>
<text x="85.4" y="88.5">ENTER</text>
<text x="101.4" y="86.8">SW7</text>
<text x="101.4" y="88.5">HOME</text>
<text x="110.3" y="85">UBOOT</text>
<text x="33.5" y="93.7" transform="rotate(-90 33.5 93.7)">D23</text>
<text x="120.6" y="93.7" transform="rotate(-90 120.6 93.7)">D38</text>
<text x="208.1" y="134.8">R136</text>
<text x="208.1" y="136.9">47K</text>
<text x="99.6" y="140.1">U19</text>
<text x="81.8" y="147.2">C182</text>
<text x="81.8" y="149">1uF</text>
<text x="97.8" y="149">R139</text>
<text x="117.4" y="149">R137</text>
<text x="97.8" y="150.8">100K</text>
<text x="106.7" y="150.6">SY6280</text>
<text x="117.4" y="150.8">6K8-1%</text>
<text x="151.2" y="154.3">C183</text>
<text x="158.3" y="154.3">C184</text>
<text x="151.2" y="156.1">104</text>
<text x="158.3" y="156.1">10uF</text>
<text x="176.1" y="159.7">R140</text>
<text x="181.4" y="159.7">1K</text>
<text x="193.5" y="167.9" transform="rotate(-90 193.5 167.9)">AU0561P1</text>
<text x="197.1" y="167.9" transform="rotate(-90 197.1 167.9)">AU0561P1</text>
<text x="200.7" y="167.9" transform="rotate(-90 200.7 167.9)">AU0511P1</text>
<text x="204.2" y="167.9" transform="rotate(-90 204.2 167.9)">AU0511P1</text>
<text x="226.7" y="165">USB1</text>
<text x="226.7" y="166.8">MIRCO-USB-5P</text>
<text x="193.5" y="175.5" transform="rotate(-90 193.5 175.5)">D30</text>
<text x="197.1" y="175.5" transform="rotate(-90 197.1 175.5)">D31</text>
<text x="200.7" y="175.5" transform="rotate(-90 200.7 175.5)">D37</text>
<text x="204.2" y="175.5" transform="rotate(-90 204.2 175.5)">D36</text>
</g>
<g font-size="1.6" fill="#f00">
<text x="136.9" y="14.6">6</text>
<text x="136.9" y="16.4">6</text>
<text x="145.1" y="14.6">TWI1-SCK</text>
<text x="145.1" y="16.4">TWI1-SDA</text>
<text x="156.9" y="13.9">SENSOR-TWI-SCK</text>
<text x="156.9" y="15.6">SENSOR-TWI-SDA</text>
<text x="10.7" y="23.5">6</text>
<text x="10.7" y="21.7">6</text>
<text x="18.7" y="23.5">SDC0-D3</text>
<text x="18.7" y="21.7">SDC0-D2</text>
<text x="128.1" y="19.9">6</text>
<text x="128.1" y="23.5">6</text>
<text x="135.9" y="19.9">GS-INT</text>
<text x="135.9" y="23.5">LS-INT</text>
<text x="10.7" y="25.3">6</text>
<text x="16.9" y="25.3">SDC0-CMD</text>
<text x="10.7" y="30.6">6</text>
<text x="10.7" y="34.1">6</text>
<text x="10.7" y="35.9">6</text>
<text x="18.7" y="30.6">SDC0-CLK</text>
<text x="18.7" y="34.1">SDC0-D0</text>
<text x="18.7" y="35.9">SDC0-D1</text>
<text x="252.9" y="31.6">SENSOR-TWI-SDA</text>
<text x="252.9" y="33.4">SENSOR-TWI-SCK</text>
<text x="260" y="35.2">LS-INT</text>
<text x="10.7" y="41.3">6</text>
<text x="16.9" y="41.3">SDC0-DET</text>
<text x="140.9" y="44.1">SENSOR-TWI-SCK</text>
<text x="140.9" y="54.8">SENSOR-TWI-SDA</text>
<text x="115.6" y="71.5">UBOOT</text>
<text x="128.1" y="71.5">6</text>
<text x="169.3" y="72.5">GS-INT</text>
<text x="3.6" y="99.9">6</text>
<text x="11.2" y="99.9">LRADC0</text>
<text x="85.7" y="145.4">USB-DRVVBUS 4</text>
<text x="14.3" y="155">7</text>
<text x="14.3" y="151.5">6</text>
<text x="14.3" y="153.3">6</text>
<text x="18.9" y="155">USB-DRVVBUS</text>
<text x="22.4" y="151.5">USB-DM0</text>
<text x="22.6" y="153.3">USB-DP0</text>
<text x="165.8" y="152.5">USB-DP0</text>
<text x="165.8" y="150.8">USB-DM0</text>
<text x="14.3" y="156.8">6</text>
<text x="22.6" y="156.8">USB-ID</text>
<text x="165.8" y="157.9">USB-ID</text>
</g>
<g font-size="1.6" fill="#004080">
<text x="100.5" y="23.8">DAT3</text>
<text x="100.5" y="22.1">DAT2</text>
<text x="100.5" y="25.6">CMD</text>
<text x="100.5" y="29.2">VDD</text>
<text x="100.5" y="30.9">CLK</text>
<text x="100.5" y="32.7">VSS2</text>
<text x="100.5" y="34.5">DAT0</text>
<text x="226.7" y="34.5">GND</text>
<text x="226.7" y="32.7">VDD</text>
<text x="239.4" y="32.7">SDA</text>
<text x="239.6" y="34.5">SCL</text>
<text x="100.5" y="36.3">DAT1</text>
<text x="100.5" y="41.6">CD#</text>
<text x="109.4" y="41.6">GND</text>
<text x="226.7" y="36.3">NC1</text>
<text x="226.7" y="38.1">NC2</text>
<text x="239.5" y="38.1">LDR</text>
<text x="240.1" y="36.3">INT</text>
<text x="169.7" y="52.8" transform="rotate(-90 169.7 52.8)">PS</text>
<text x="160.9" y="54.1">SDO</text>
<text x="160.9" y="55.8">SDI</text>
<text x="160.9" y="57.6">VDIO</text>
<text x="160.9" y="59.4">NC</text>
<text x="166.1" y="54" transform="rotate(-90 166.1 54)">SCX</text>
<text x="169.9" y="57.6">GNDIO</text>
<text x="171.6" y="55.8">GND</text>
<text x="171.8" y="59.4">VDD</text>
<text x="171.8" y="54.1">CSB</text>
<text x="166.1" y="63.1" transform="rotate(-90 166.1 63.1)">INT1</text>
<text x="169.7" y="63.1" transform="rotate(-90 169.7 63.1)">INT2</text>
<text x="100.5" y="143">IN</text>
<text x="106.9" y="143">OUT</text>
<text x="228.5" y="143">VBUS</text>
<text x="100.5" y="146.5">EN</text>
<text x="105.7" y="147.6" transform="rotate(-90 105.7 147.6)">GND</text>
<text x="106.7" y="146.5">ISET</text>
<text x="228.5" y="144.7">D-</text>
<text x="228.5" y="146.5">D+</text>
<text x="228.5" y="148.3">ID</text>
<text x="228.5" y="150.1">GND</text>
<text x="228.5" y="155.4">6</text>
<text x="228.5" y="157.2">7</text>
<text x="228.5" y="159">8</text>
<text x="228.5" y="160.7">9</text>
</g>
<g font-size="1.6" fill="#00f">
<text x="254.5" y="69.7">+</text>
<text x="261" y="69.7">-</text>
<text x="225.8" y="168.6">USB5P0_65B7_20X9_40H2_80</text>
</g>
<g font-size="1.3">
<text x="30.8" y="1.3">5</text>
<text x="88.9" y="1.3">4</text>
<text x="147" y="1.3">3</text>
<text x="205" y="1.3">2</text>
<text x="263.1" y="1.3">1</text>
<text x=".5" y="28.4">D</text>
<text x="292.6" y="28.4">D</text>
<text x=".5" y="79.5">C</text>
<text x="292.6" y="79.5">C</text>
<text x=".5" y="130.6">B</text>
<text x="292.6" y="130.6">B</text>
<text x=".5" y="181.7">A</text>
<text x="292.6" y="181.7">A</text>
<text x="30.8" y="207.4">5</text>
<text x="88.9" y="207.4">4</text>
<text x="147" y="207.4">3</text>
<text x="205" y="207.4">2</text>
<text x="263.1" y="207.4">1</text>
</g>
</svg>
